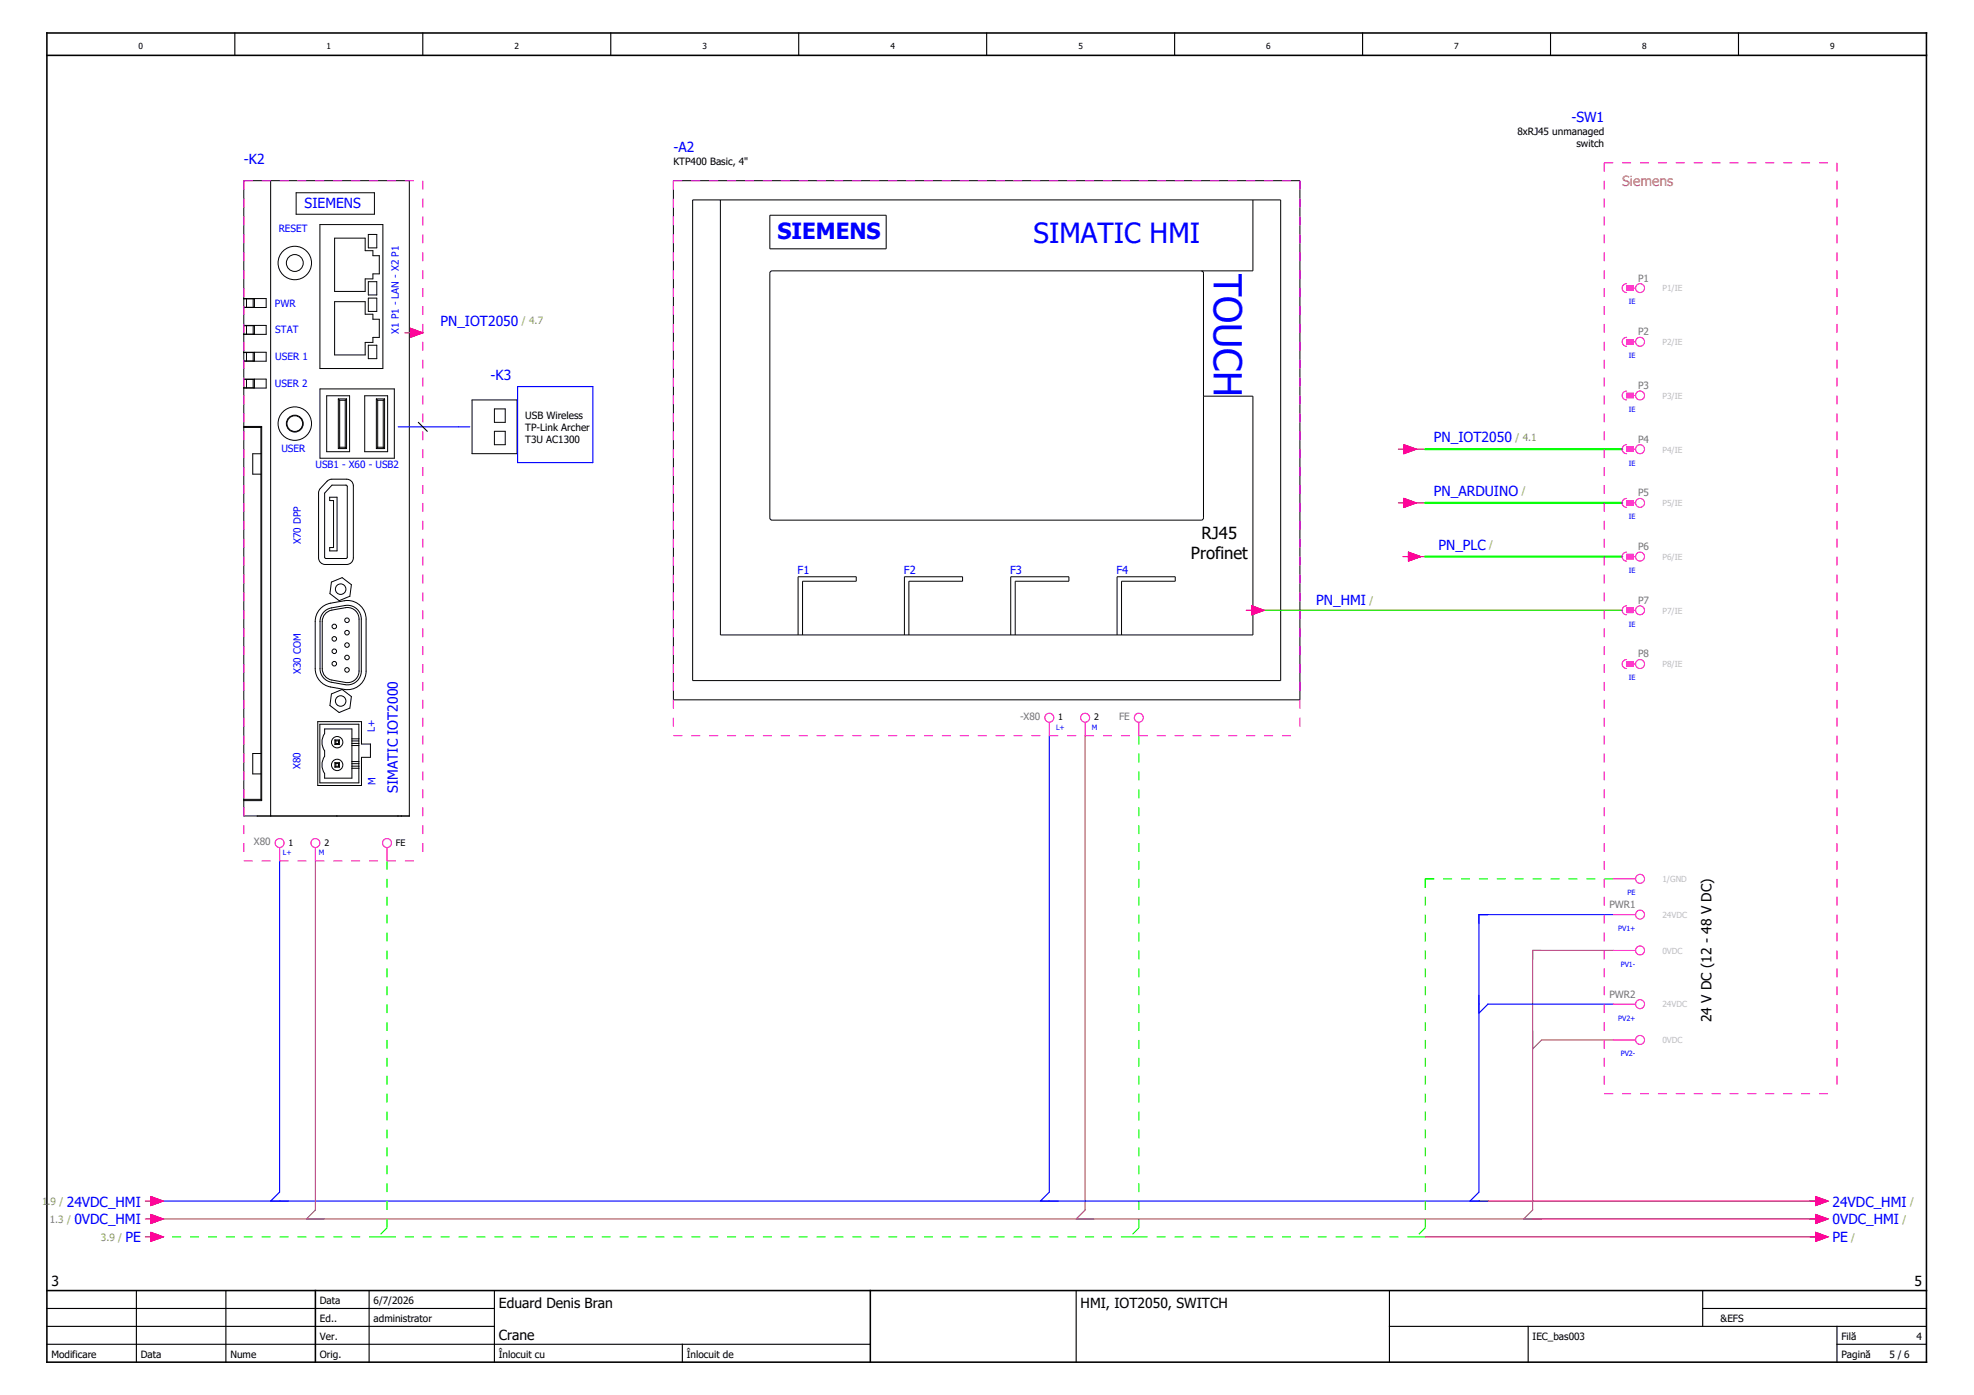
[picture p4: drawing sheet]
<svg xmlns="http://www.w3.org/2000/svg" width="297mm" height="210mm" viewBox="0 0 297 210" stroke-linecap="round" stroke-linejoin="round" font-family="sans-serif">
<g fill="none" stroke="#000" stroke-width=".17">
<path d="M35.3 5v3.3M63.6 5v3.3M91.9 5v3.3M120.2 5v3.3M148.5 5v3.3M176.8 5v3.3M205 5v3.3M233.3 5v3.3M261.6 5v3.3M62.9 63.5l1.4 1.4M7.1 199.6h67.3M7.1 196.9h67.3"/>
<path d="M20.5 194.2v10.8M34 194.2v10.8M55.5 194.2v10.8M74.4 194.2v10.8M161.9 194.2v10.8M209.1 199.6h80.8M209.1 194.2v10.8M230 199.6v5.4M256.2 196.9h33.7M256.2 194.2v5.4M276.4 199.6v5.4M7.1 202.3h123.9"/>
<path d="M102.7 202.3v2.7M276.4 202.3h13.5"/>
</g>
<path d="M7.1 8.3h282.8M7.1 5h282.8v200h-282.8zM7.1 194.2h282.8M47.5 194.2v10.8M131 194.2v10.8" fill="none" stroke="#000" stroke-width=".24"/>
<path d="M77.9 58.2h11.3v11.4h-11.3zM59.9 64.2h10.8M157.9 110.7v68.7l-1.3 1.3M42.1 129.5v49.9l-1.4 1.3M242.7 137.6h-20.2v41.8l-1.3 1.3M242.7 151.1h-18.8l-1.4 1.3M23.2 180.7h200.7" fill="none" stroke="#00f" stroke-width=".17"/>
<path d="M163.3 110.7v71.4l-1.4 1.3M47.5 129.5v52.6l-1.4 1.3M242.7 143h-12.1v39.1l-1.3 1.3M242.7 156.5h-10.7l-1.4 1.3M23.2 183.4h208.8" fill="none" stroke="#a55252" stroke-width=".17"/>
<g fill="none" stroke="#0f0" stroke-width=".17" stroke-dasharray="1.3 1.3" stroke-linecap="butt">
<path d="M171.4 110.7v74.1M58.2 129.5v55.3M214.5 132.2h28.2M214.5 132.2v52.6M214.5 132.2h1.3M214.5 132.2v1.4M23.2 186.1h35M56.9 186.1h2.7M58.2 186.1h113.2M58.2 184.8l-1.3 1.3M170 186.1h2.7M171.4 186.1h43.1"/>
<path d="M171.4 184.8l-1.4 1.3M213.1 186.1h2.7M214.5 184.8l-1.4 1.3"/>
</g>
<g fill="none" stroke="#f00" stroke-width=".17">
<path d="M60.9 50.1h.9M61.8 49.4l1.8 .7-1.8 .7zM210.4 67.6h.9M210.4 75.7h.9M211.3 75l1.8 .7-1.8 .6zM211.3 66.9l1.8 .7-1.8 .7zM211.8 67.6h32.3M211.8 75.7h32.3M187.5 91.8h.9M188.4 91.2l1.8 .6-1.8 .7zM188.9 91.8h55.2M211.1 83.8h.8"/>
<path d="M211.9 83.1l1.9 .7-1.9 .6zM212.4 83.8h31.7M21.9 186.1h.8M21.9 183.4h.8M21.9 180.7h.8M22.7 185.4l1.9 .7-1.9 .7zM22.7 180l1.9 .7-1.9 .7zM22.7 182.7l1.9 .7-1.9 .7zM214.5 186.1h59.2M222.5 180.7h51.2M230.6 183.4h43.1M273.2 185.4l1.9 .7-1.9 .7z"/>
<path d="M273.2 180l1.9 .7-1.9 .7zM273.2 182.7l1.9 .7-1.9 .7z"/>
</g>
<g fill="none" stroke="#000" stroke-width=".15">
<path d="M36.7 27.2h24.9v95.6h-24.9zM40.7 27.2v95.6M44.6 29h11.7v3.2h-11.7zM48.1 33.8h9.5v21.7h-9.5zM50.4 35.8h4.5v1.9h1.2v.8h1v2.7h-1v.8h-1.2v1.9h-4.5zM55.4 35.3h1.3v2h-1.3zM101.3 27.2h94.3v78.1h-94.3zM104.2 30.1h88.5v72.3h-88.5zM108.4 30.1v65.4h80.1v-35.9h-7.4M115.8 32.4h17.5v5h-17.5zM188.5 30.1v10.7h-72.5l-.2 .3 .1 37 .3 .2 64.7-.1 .2-.3v-36.8l-.1-.2-.2-.1M36.7 50.3h1.6"/>
<path d="M36.7 45h1.6M36.7 46.2h1.6M36.7 58.4h1.6M36.7 49h1.6M36.7 53h1.6M36.7 57.1h1.6M36.7 54.3h1.6M36.7 44.9h3.4v1.4h-3.4M36.7 49h3.4v1.3h-3.4M36.7 53h3.4v1.3h-3.4M36.7 57h3.4v1.4h-3.4M37.1 45v1.2"/>
<path d="M37.1 49v1.3M37.1 53v1.3M37.1 57.1v1.3M38.1 45v1.2M38.1 49v1.3M38.1 53v1.3M38.1 57.1v1.3M38.3 44.9v1.4M38.3 49v1.3M38.3 53v1.3M38.3 57v1.4M48.2 58.5h11.1v10.4h-11.1z"/>
<path d="M49.2 59.6h3.4v8.4h-3.4zM50.4 45.4h4.5v1.9h1.2v.7h1v2.8h-1v.7h-1.2v1.9h-4.5zM54.9 59.6h3.4v8.4h-3.4zM55.4 44.9h1.3v2h-1.3zM55.4 42.4h1.3v2h-1.3zM55.4 51.9h1.3v2.1h-1.3zM36.7 64.3h2.7M36.7 64.2h2.7v56.3h-2.7M39.3 64.3v56M39.3 68.3h-1.3v3h1.3M49.2 72.4l.7-.3h2.3a1 1 0 0 1 1 1v10.8a1 1 0 0 1-1 1h-3.3a1 1 0 0 1-1-1v-9.7l.3-.7zM49.6 74.8h1.1v8.1h-1.1v-.5h.6v-7.1h-.6z"/>
<path d="M50 73h2.1l.2 .2v10.6l-.2 .2h-3l-.3-.2v-9.6zM50.9 67.5h1.2M50.9 60h1.2M50.9 60l.2 .2M50.9 60v7.5M51.1 67.3h.8M51.1 60.2h.8M51.1 67.3l-.2 .2M51.1 60.2v7.1M51.9 60.2v7.1M51.9 67.3l.2 .2M52.1 60l-.2 .2"/>
<path d="M52.1 60v7.5M56.6 67.5h1.3M56.6 60h1.3M56.6 60v7.5M56.6 60l.2 .2M56.8 67.3h.9M56.8 60.2h.9M56.8 60.2v7.1M56.8 67.3l-.2 .2M57.7 60.2v7.1M57.7 67.3l.2 .2M57.9 60l-.2 .2"/>
<path d="M57.9 60v7.5M71 60.2h6.8v8.1h-6.8zM74.4 61.5h1.6v2h-1.6zM74.4 64.9h1.6v2h-1.6zM48.3 91.5l.4-.3a8.3 8.3 0 0 1 3.3-.8 2.8 2.8 0 0 1 3.1 2.8v7.8a2.8 2.8 0 0 1-3.3 2.7l-2.1-.3a2.8 2.8 0 0 1-2.3-2.8v-7.1a2.79 2.79 0 0 1 .9-2zM48.6 92.2l.8-.6 2.5-.5a2.08 2.08 0 0 1 2.5 2.1v7.8a2.08 2.08 0 0 1-2.5 2l-2-.3a2.08 2.08 0 0 1-1.7-2.1v-7.1v-.5zM49.1 92.2l.8-.4 2.1-.4a1.74 1.74 0 0 1 2 1.8v7.8a1.74 1.74 0 0 1-2 1.7l-2.1-.4a1.74 1.74 0 0 1-1.4-1.7v-7.1l.1-.5zM49.9 87.6l1.6-.7 1.4 1.1-.3 1.7-1.6 .7-1.4-1.1zM120.1 95.5v-8.7h8.7v.7h-8v8M136.1 95.5v-8.7h8.7v.7h-8v8M152.1 95.5v-8.7h8.7v.7h-8v8M168.1 95.5v-8.7h8.7v.7h-8v8"/>
<path d="M39.3 113.4h-1.3v3h1.3M47.8 108.6h6.6v3.4h1.3v2h-1.3v4.2h-6.6zM48.1 109h5.9v8.8h-5.9zM48.8 109.7h4.2v7.4h-4.2v-.7a2.29 2.29 0 0 1 0-2.6v-.8a2.29 2.29 0 0 1 0-2.6zM49.9 104.4l1.6-.7 1.4 1.1-.3 1.7-1.6 .7-1.4-1.1zM50.4 112h.7M50.4 111.3v.7M50.4 114.8v.6M50.4 114.8h.7M50.4 114.8l.1 .1M50.4 111.3h.7M50.4 111.3l.1 .2"/>
<path d="M50.4 115.4h.7M50.5 111.9h.4M50.5 111.9l-.1 .1M50.5 111.5v.4M50.5 114.9v.4M50.5 115.3l-.1 .1M50.5 111.5h.4M50.5 114.9h.4M50.5 115.3h.4M50.9 111.5v.4M50.9 114.9v.4M50.9 111.9l.2 .1"/>
<path d="M50.9 115.3l.2 .1M51.1 111.3v.7M51.1 114.8v.6M51.1 111.3l-.2 .2M51.1 114.8l-.2 .1M53 111.9h1M53 115.3h1M53 115.6h1M53 111.2h1M53 111.5h1M53 114.9h1M53 112.2h1"/>
<path d="M53 114.6h1M36.7 120.3h2.7M38.7 122.8h.1M50.7 122.8h.1M59.9 122.8h.1M60.4 122.8h.1"/>
<circle cx="44.4" cy="39.6" r="1.27"/>
<circle cx="44.4" cy="39.6" r="2.52"/>
<circle cx="44.4" cy="63.7" r="1.18"/>
<circle cx="44.4" cy="63.7" r="2.52"/>
<circle cx="44.4" cy="63.7" r="1.27"/>
<circle cx="50.3" cy="96.1" r=".34"/>
<circle cx="50.3" cy="99.9" r=".34"/>
<circle cx="50.3" cy="98" r=".34"/>
<circle cx="50.3" cy="94.3" r=".34"/>
<circle cx="51.3" cy="88.6" r=".79"/>
<circle cx="52.2" cy="97.1" r=".34"/>
<circle cx="52.2" cy="93.3" r=".34"/>
<circle cx="52.2" cy="98.9" r=".34"/>
<circle cx="52.2" cy="95.2" r=".34"/>
<circle cx="50.7" cy="115.1" r=".86"/>
<circle cx="50.7" cy="111.7" r=".86"/>
<circle cx="51.3" cy="105.5" r=".79"/>
<circle cx="52.2" cy="100.8" r=".34"/>
</g>
<path d="M36.7 27.2h26.9M36.7 27.2v102.3M63.6 27.2v102.3M101.3 27.2h94.3M101.3 27.2v83.5M195.6 27.2v83.5M241.4 24.5h35M241.4 24.5v140.1M276.4 24.5v140.1M101.3 110.7h94.3M36.7 129.5h26.9M241.4 164.6h35" fill="none" stroke="#f0f" stroke-width=".17" stroke-dasharray="1.3 1.3" stroke-linecap="butt"/>
<g fill="none" stroke="#f0f" stroke-width=".17">
<path d="M244.8 42.7a.67 .67 0 0 0-.7 .6 .67 .67 0 0 0 .7 .7M244.8 50.8a.67 .67 0 0 0-.7 .6 .67 .67 0 0 0 .7 .7M244.8 58.8a.67 .67 0 0 0-.7 .7 .67 .67 0 0 0 .7 .7M244.8 43h1v.7h-1zM244.8 51.1h1v.7h-1zM244.8 59.2h1v.6h-1zM245.8 43.3h.3M245.8 51.4h.3M245.8 59.5h.3M244.8 66.9a.67 .67 0 0 0-.7 .7 .67 .67 0 0 0 .7 .7M244.8 75a.67 .67 0 0 0-.7 .7 .67 .67 0 0 0 .7 .6M244.8 67.3h1v.6h-1z"/>
<path d="M244.8 75.3h1v.7h-1zM245.8 67.6h.3M245.8 75.7h.3M244.8 83.1a.67 .67 0 0 0-.7 .7 .67 .67 0 0 0 .7 .6M244.8 91.2a.67 .67 0 0 0-.7 .6 .67 .67 0 0 0 .7 .7M244.8 99.2a.67 .67 0 0 0-.7 .7 .67 .67 0 0 0 .7 .7M244.8 83.4h1v.7h-1zM244.8 91.5h1v.7h-1zM244.8 99.6h1v.6h-1zM245.8 83.8h.3M245.8 91.8h.3M245.8 99.9h.3"/>
<path d="M157.9 108.7v2M163.3 108.7v2M171.4 108.7v2M42.1 127.5v2M47.5 127.5v2M58.2 127.5v2M242.7 132.2h3.4M242.7 137.6h3.4M242.7 143h3.4M242.7 151.1h3.4M242.7 156.5h3.4"/>
<circle cx="246.8" cy="59.5" r=".67"/>
<circle cx="246.8" cy="51.4" r=".67"/>
<circle cx="246.8" cy="43.3" r=".67"/>
<circle cx="246.8" cy="75.7" r=".67"/>
<circle cx="246.8" cy="67.6" r=".67"/>
<circle cx="246.8" cy="91.8" r=".67"/>
<circle cx="246.8" cy="99.9" r=".67"/>
<circle cx="246.8" cy="83.8" r=".67"/>
<circle cx="157.9" cy="108" r=".67"/>
<circle cx="163.3" cy="108" r=".67"/>
<circle cx="171.4" cy="108" r=".67"/>
<circle cx="42.1" cy="126.8" r=".67"/>
<circle cx="47.5" cy="126.8" r=".67"/>
<circle cx="58.2" cy="126.8" r=".67"/>
<circle cx="246.8" cy="137.6" r=".67"/>
<circle cx="246.8" cy="132.2" r=".67"/>
<circle cx="246.8" cy="151.1" r=".67"/>
<circle cx="246.8" cy="143" r=".67"/>
<circle cx="246.8" cy="156.5" r=".67"/>
</g>
<path d="M188.9 91.8h55.2" fill="none" stroke="#0f0" stroke-width=".17"/>
<path d="M214.5 75.7h29.6M214.5 67.6h29.6M214.5 83.8h29.6" fill="none" stroke="#0f0" stroke-width=".34"/>
<g fill="#f0f" stroke="#f0f" stroke-width=".15">
<path d="M244.8 43h1v.7h-1z"/>
<path d="M244.8 51.1h1v.7h-1z"/>
<path d="M244.8 59.2h1v.6h-1z"/>
<path d="M244.8 67.3h1v.6h-1z"/>
<path d="M244.8 75.3h1v.7h-1z"/>
<path d="M244.8 83.4h1v.7h-1z"/>
<path d="M244.8 91.5h1v.7h-1z"/>
<path d="M244.8 99.6h1v.6h-1z"/>
</g>
<g fill="#f00" stroke="#f00" stroke-width=".15">
<path d="M22.7 185.4l1.9 .7-1.9 .7z"/>
<path d="M273.2 185.4l1.9 .7-1.9 .7z"/>
<path d="M273.2 180l1.9 .7-1.9 .7z"/>
<path d="M22.7 180l1.9 .7-1.9 .7z"/>
<path d="M273.2 182.7l1.9 .7-1.9 .7z"/>
<path d="M22.7 182.7l1.9 .7-1.9 .7z"/>
<path d="M188.4 91.2l1.8 .6-1.8 .7z"/>
<path d="M211.9 83.1l1.9 .7-1.9 .6z"/>
<path d="M211.3 75l1.8 .7-1.8 .6z"/>
<path d="M61.8 49.4l1.8 .7-1.8 .7z"/>
<path d="M211.3 66.9l1.8 .7-1.8 .7z"/>
</g>
<text font-size="5.8" fill="#00f" x="182.7" y="41.2" transform="rotate(90 182.7 41.2)">TOUCH</text>
<text font-size="4.2" fill="#00f" x="155.5" y="36.6">SIMATIC HMI</text>
<text font-size="3.3" fill="#00f" x="117" y="36">SIEMENS</text>
<g font-size="2.5">
<text x="180.8" y="81.1">RJ45</text>
<text x="179.2" y="84.1">Profinet</text>
</g>
<g font-size="2.1" fill="#00f">
<text x="101.3" y="22.9">-A2</text>
<text x="236.4" y="18.4">-SW1</text>
<text x="36.7" y="24.7">-K2</text>
<text x="45.8" y="31.4">SIEMENS</text>
<text x="66.3" y="49">PN_IOT2050</text>
<text x="73.8" y="57.2">-K3</text>
<text x="215.8" y="66.5">PN_IOT2050</text>
<text x="215.8" y="74.6">PN_ARDUINO</text>
<text x="216.4" y="82.7">PN_PLC</text>
<text x="198.1" y="91.1">PN_HMI</text>
<text x="59.9" y="119.3" transform="rotate(-90 59.9 119.3)">SIMATIC IOT2000</text>
<text x="10" y="181.6">24VDC_HMI</text>
<text x="11.2" y="184.2">0VDC_HMI</text>
<text x="275.7" y="181.6">24VDC_HMI</text>
<text x="275.7" y="184.2">0VDC_HMI</text>
<text x="18.9" y="186.9">PE</text>
<text x="275.7" y="186.9">PE</text>
</g>
<text font-size="2.1" fill="#ff7f00" x="244.1" y="28">Siemens</text>
<g font-size="2.1">
<text x="257.6" y="153.8" transform="rotate(-90 257.6 153.8)">24 V DC (12 - 48 V DC)</text>
<text x="7.7" y="193.5">3</text>
<text x="75.1" y="196.9">Eduard Denis Bran</text>
<text x="162.6" y="196.9">HMI, IOT2050, SWITCH</text>
<text x="288.1" y="193.5">5</text>
<text x="75.1" y="201.6">Crane</text>
</g>
<g font-size="1.7" fill="#00f">
<text x="120" y="86.4">F1</text>
<text x="136" y="86.4">F2</text>
<text x="152" y="86.4">F3</text>
<text x="168" y="86.4">F4</text>
</g>
<g font-size="1.5">
<text x="228.3" y="20.3">8xRJ45 unmanaged</text>
<text x="237.2" y="22.2">switch</text>
<text x="101.3" y="24.9">KTP400 Basic, 4&quot;</text>
<text x="79" y="63">USB Wireless</text>
<text x="79" y="64.9">TP-Link Archer</text>
<text x="79" y="66.7">T3U AC1300</text>
<text x="48.1" y="196.2">Data</text>
<text x="56.2" y="196.2">6/7/2026</text>
<text x="48.1" y="198.9">Ed..</text>
<text x="48.1" y="201.6">Ver.</text>
<text x="56.2" y="198.9">administrator</text>
<text x="230.6" y="201.6">IEC_bas003</text>
<text x="258.9" y="198.9">&amp;EFS</text>
<text x="277.1" y="201.6">Filă</text>
<text x="288.4" y="201.6">4</text>
<text x="7.7" y="204.3">Modificare</text>
<text x="21.2" y="204.3">Data</text>
<text x="34.7" y="204.3">Nume</text>
<text x="48.1" y="204.3">Orig.</text>
<text x="75.1" y="204.3">Înlocuit cu</text>
<text x="103.4" y="204.3">Înlocuit de</text>
<text x="277.1" y="204.3">Pagină</text>
<text x="284.3" y="204.3">5 / 6</text>
</g>
<g font-size="1.5" fill="#00f">
<text x="41.9" y="34.9">RESET</text>
<text x="41.4" y="46.1">PWR</text>
<text x="41.4" y="50.1">STAT</text>
<text x="60" y="50.2" transform="rotate(-90 60 50.2)">X1 P1 - LAN - X2 P1</text>
<text x="41.4" y="58.2">USER 2</text>
<text x="41.4" y="54.1">USER 1</text>
<text x="42.3" y="68">USER</text>
<text x="47.5" y="70.4">USB1 - X60 - USB2</text>
<text x="45.3" y="81.8" transform="rotate(-90 45.3 81.8)">X70 DPP</text>
<text x="45.3" y="101.4" transform="rotate(-90 45.3 101.4)">X30 COM</text>
<text x="56.4" y="110.2" transform="rotate(-90 56.4 110.2)">L+</text>
<text x="45.2" y="115.7" transform="rotate(-90 45.2 115.7)">X80</text>
<text x="56.5" y="118.2" transform="rotate(-90 56.5 118.2)">M</text>
</g>
<g font-size="1.5" fill="#767676">
<text x="246.5" y="42.4">P1</text>
<text x="246.5" y="50.4">P2</text>
<text x="246.5" y="58.5">P3</text>
<text x="246.5" y="66.6">P4</text>
<text x="246.5" y="74.7">P5</text>
<text x="246.5" y="82.8">P6</text>
<text x="246.5" y="90.8">P7</text>
<text x="246.5" y="98.9">P8</text>
<text x="153.5" y="108.4">-X80</text>
<text x="168.4" y="108.4">FE</text>
<text x="38.2" y="127.2">X80</text>
<text x="242.2" y="136.6">PWR1</text>
<text x="242.2" y="150.1">PWR2</text>
</g>
<g font-size="1.5" fill="#7ca552">
<text x="78.5" y="48.8">/ 4.7</text>
<text x="228" y="66.3">/ 4.1</text>
<text x="229" y="74.4">/</text>
<text x="224.1" y="82.5">/</text>
<text x="206.1" y="90.8">/</text>
<text x="6.3" y="181.3">1.9 /</text>
<text x="7.5" y="184">1.3 /</text>
<text x="286.3" y="184">/</text>
<text x="287.4" y="181.3">/</text>
<text x="15.2" y="186.7">3.9 /</text>
<text x="278.6" y="186.7">/</text>
</g>
<g font-size="1.3">
<text x="20.9" y="7.4">0</text>
<text x="49.1" y="7.4">1</text>
<text x="77.4" y="7.4">2</text>
<text x="105.7" y="7.4">3</text>
<text x="134" y="7.4">4</text>
<text x="162.3" y="7.4">5</text>
<text x="190.6" y="7.4">6</text>
<text x="218.8" y="7.4">7</text>
<text x="247.1" y="7.4">8</text>
<text x="275.4" y="7.4">9</text>
<text x="159.2" y="108.4">1</text>
<text x="164.6" y="108.4">2</text>
<text x="43.4" y="127.2">1</text>
<text x="48.8" y="127.2">2</text>
<text x="59.6" y="127.2">FE</text>
</g>
<g font-size="1.3" fill="#bfbfbf">
<text x="250.2" y="43.8">P1/IE</text>
<text x="250.2" y="51.9">P2/IE</text>
<text x="250.2" y="60">P3/IE</text>
<text x="250.2" y="68.1">P4/IE</text>
<text x="250.2" y="76.2">P5/IE</text>
<text x="250.2" y="84.3">P6/IE</text>
<text x="250.2" y="92.3">P7/IE</text>
<text x="250.2" y="100.4">P8/IE</text>
<text x="250.2" y="132.7">1/GND</text>
<text x="250.2" y="138.1">24VDC</text>
<text x="250.2" y="143.5">0VDC</text>
<text x="250.2" y="151.6">24VDC</text>
<text x="250.2" y="157">0VDC</text>
</g>
<g font-size="1.1" fill="#00f">
<text x="245.1" y="45.8">IE</text>
<text x="245.1" y="53.9">IE</text>
<text x="245.1" y="62">IE</text>
<text x="245.1" y="70.1">IE</text>
<text x="245.1" y="78.1">IE</text>
<text x="245.1" y="86.2">IE</text>
<text x="245.1" y="94.3">IE</text>
<text x="245.1" y="102.4">IE</text>
<text x="158.9" y="109.8">L+</text>
<text x="164.3" y="109.8">M</text>
<text x="42.6" y="128.6">L+</text>
<text x="48" y="128.6">M</text>
<text x="244.9" y="134.7">PE</text>
<text x="243.5" y="140.1">PV1+</text>
<text x="243.9" y="145.5">PV1-</text>
<text x="243.5" y="153.6">PV2+</text>
<text x="243.9" y="158.9">PV2-</text>
</g>
</svg>
